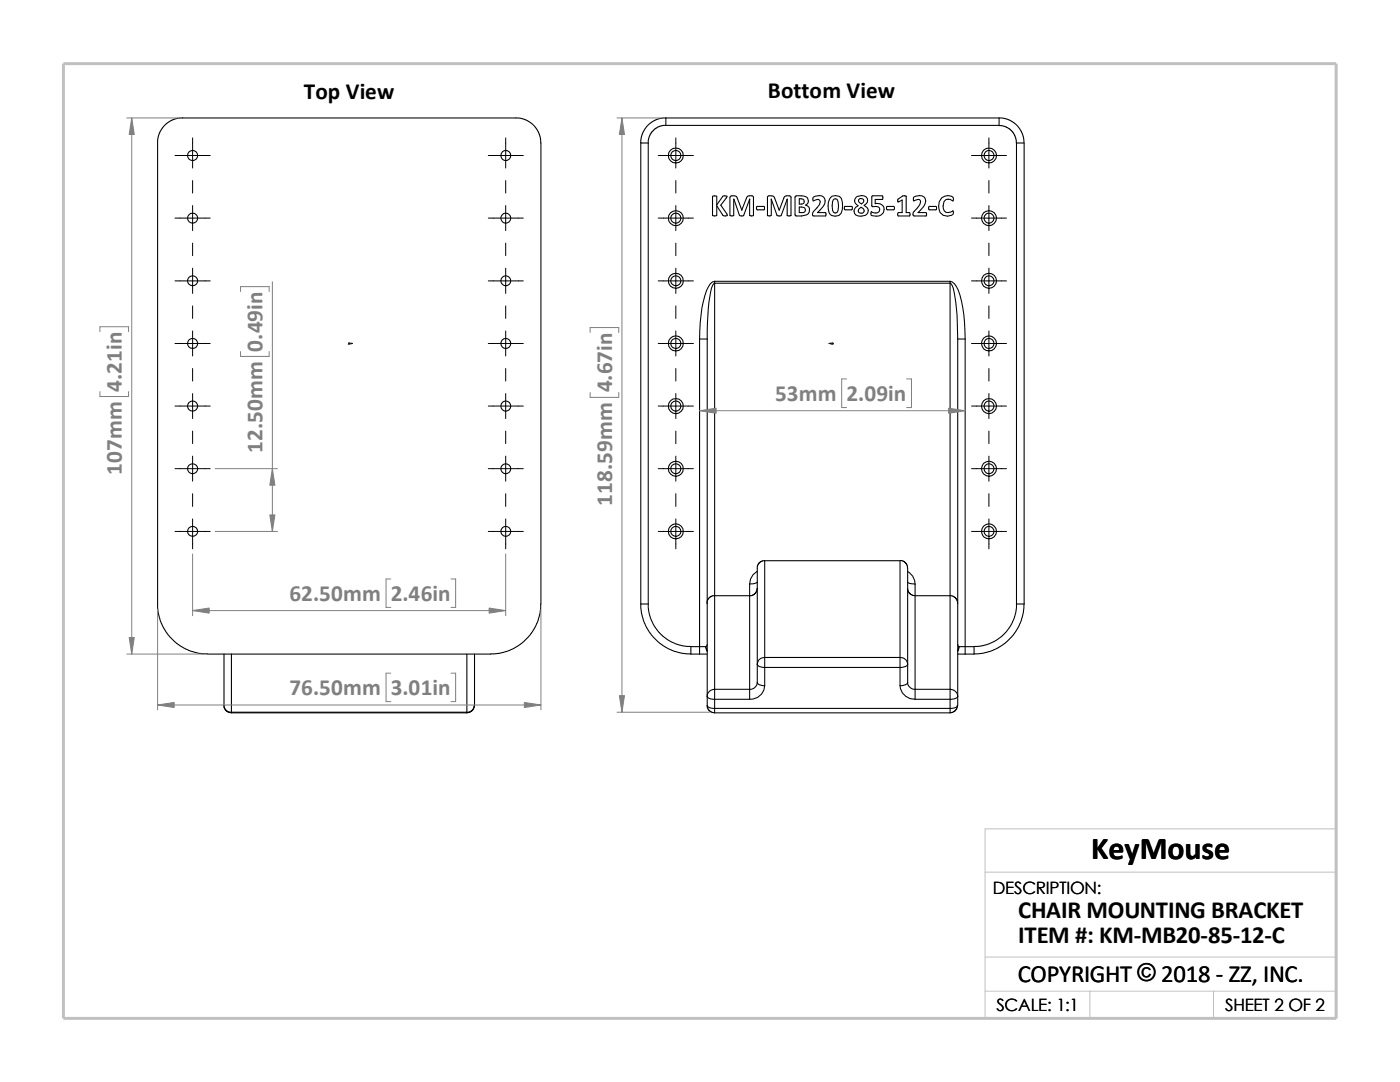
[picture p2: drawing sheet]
<svg xmlns="http://www.w3.org/2000/svg" width="279mm" height="216mm" viewBox="0 0 279 216" stroke-linecap="round" stroke-linejoin="round" font-family="sans-serif">
<path d="M196.6 174h70.1M196.6 197.8h70.1M196.6 191h70.1M217.5 197.8v5.4M242.2 197.8v5.4M26.8 203.2h239.9v-37.8h-70.1v37.8" fill="none" stroke="#c0c0c0" stroke-width=".2"/>
<path d="M12.7 12.7h254v190.5h-254z" fill="none" stroke="#c0c0c0" stroke-width=".59"/>
<g fill="none" stroke="#000" stroke-width=".21">
<path d="M31.5 28.5l.2-1.6 .9-1.7 1.5-1.1 1.7-.6h67.7l1.8 .6 1.4 1.1 1 1.7 .2 1.6v92M31.5 28.5v92.9l.4 2.3 .7 1.5 .9 1.5 1.4 1.4 1.8 1.2 1.6 .7 1.5 .4 1.6 .1M127.9 28.5v92M127.9 28.5h1.5M129.4 28.5v92M132.9 23.5l-.9 .1-1.1 .3-1.1 .7-.7 .6-1 1.7-.2 1.6M132.9 23.5h66.5M132.9 25h-.6l-.9 .3-1.1 .8-.8 1.3-.1 1.1M132.9 23.5v1.5M142.2 39.2l.4-.1 .4 .1v1.7l1.3-1.8 .8 .1-1.3 1.7 1.3 1.8v.4h-.7l-1.4-2v1.9l-.4 .1-.4-.1zM149.6 39.8v3.2l.7 .1 .1-3.8-.3-.2a.98 .98 0 0 0-1 .2l-1.1 2.6M149.6 39.8l-1.2 3.2-.1 .1-.7-.1-1.2-3.2v3.2l-.6 .1-.1-3.7 .1-.2 .7-.1 .5 .1 1 2.7"/>
<path d="M149.6 39.8h.1M153.9 39.8v3.2l-.7 .1v-3.9l.8-.1 .4 .1 1.1 2.7 1-2.6a1.09 1.09 0 0 1 1.3-.1v3.9l-.7-.1v-3.2M153.9 39.8l1.2 3.2 .4 .1 .4-.1 1.2-3.2M153.9 39.8h.1M157.1 39.8h.1M158.7 39.2l.2-.1a2.31 2.31 0 0 1 2.3 .5 .91 .91 0 0 1-.4 1.3 1.01 1.01 0 0 1 .8 .9 1.01 1.01 0 0 1-.6 1.1l-1 .2-1.3-.1zM159.5 39.7l.8 .1 .1 .1a.53 .53 0 0 1 0 .6 .53 .53 0 0 1-.5 .2h-.4zM162.3 39.3a1.63 1.63 0 0 1 2.3 .4 2.04 2.04 0 0 1-1 2.3l-.4 .4h1.5l.1 .2v.5l-2.6-.1v-.6l1.3-1.5 .2-.6a.49 .49 0 0 0-.5-.5l-.9 .3-.1-.6zM165.8 39.4a1.34 1.34 0 0 1 1.5-.3 1.34 1.34 0 0 1 .8 1.2 2.73 2.73 0 0 1-.7 2.7 1.38 1.38 0 0 1-2.1-1.2 2.85 2.85 0 0 1 .5-2.4zM166.3 39.8a.51 .51 0 0 1 .8 0 2.74 2.74 0 0 1-.2 2.7l-.6-.2a3.2 3.2 0 0 1 0-2.5zM170.8 39.4a1.61 1.61 0 0 1 2.3 .2 1.06 1.06 0 0 1-.6 1.4l.6 .4a1.01 1.01 0 0 1-.4 1.6 1.71 1.71 0 0 1-2.2-.5 1.13 1.13 0 0 1 .7-1.4l-.5-.5a.94 .94 0 0 1 .1-1.2zM171.4 39.8a.58 .58 0 0 1 1 .3l-.1 .3-.4 .3-.5-.4-.1-.3z"/>
<path d="M174 39.1h2.1v.7h-1.4v.8a1.32 1.32 0 0 1 1.8 1.1 1.32 1.32 0 0 1-1.6 1.4h-.7a.51 .51 0 0 1-.3-.9 .93 .93 0 0 0 1.1 .3 .93 .93 0 0 0 .6-.9l-.3-.3-1.3-.2zM179.2 39.8l1-.7h.6v3.3l.8 .1v.6h-2.4v-.5l.1-.2h.7v-2.5l-.8 .4zM182.4 39.3a1.41 1.41 0 0 1 2.3 .8 3.6 3.6 0 0 1-1.5 2.3h1.6l.1 .6-.1 .1h-2.3l-.3-.1v-.6a5.1 5.1 0 0 0 1.5-2.1 .44 .44 0 0 0-.5-.5l-.8 .3zM187.9 39.5a1.62 1.62 0 0 1 2.3 0v.6a1.15 1.15 0 0 0-1.8 .2 1.64 1.64 0 0 0 .4 2.1h.4l1-.3v.5a1.72 1.72 0 0 1-2 .4 1.72 1.72 0 0 1-.9-1.9l.2-.8zM199.4 23.5v1.5h-66.5M199.4 23.5l.9 .1 1 .3 .8 .4 .9 .8 1 1.5 .3 1v.9M199.4 25.1l1.3 .2 1.1 .7 .7 1 .4 1.5M202.9 28.5v92M202.9 28.5h1.5v92M142.6 56.1v.4M142.6 56.5v62.4M142.6 56.5h47"/>
<path d="M142.6 56.1h47M142.6 56.1a2.3 2.3 0 0 0-1.6 1.9l-.3 1a33.4 33.4 0 0 0-1.1 8.6M142.6 56.5a2.22 2.22 0 0 0-.8 1.8l-.4 3.3-.3 6M148 41.9h.1M151 41.3l1.5-.1 .1 .5-.2 .2h-1.3zM159.5 41.3a.89 .89 0 0 1 1.2 .4 .52 .52 0 0 1-.1 .5 .52 .52 0 0 1-.5 .2h-.6zM168.6 41.2h1.4l.1 .5-.1 .2h-1.3l-.2-.4zM171.4 41.7l.4-.3 .6 .4a.52 .52 0 0 1-.3 .7h-.6a.52 .52 0 0 1-.1-.8zM177 41.2h1.4a.42 .42 0 0 1 0 .7l-1.4-.1zM185.4 41.2h1.4l.1 .5-.1 .2h-1.3l-.2-.2zM189.6 56.5a2.22 2.22 0 0 1 .8 1.8l.6 4.7 .1 4.6M189.6 56.1a2.42 2.42 0 0 1 1.7 1.9l.6 2.1 .5 2.8 .2 4.7"/>
<path d="M189.6 56.1v.4M189.6 56.5v62.4M139.6 67.6v61.4M139.6 67.6h1.5M141.1 67.6v71.3M191.1 67.6h1.5M191.1 67.6v52.8M192.6 67.6v61.4M142.6 118.9l-.6 .1-.5 .3-.3 .5-.1 .6M142.6 118.9v18.6M142.6 118.9h7M149.6 116.5v2.4"/>
<path d="M149.6 118.9v18.6M151.1 114a2.85 2.85 0 0 0-1.5 2.5M151.1 117.4l-.1 .6-.4 .5-1 .4M151.1 116.1a1.83 1.83 0 0 1-1.5 .4M152.6 111.9h-.4l-.6 .3-.5 .8v19.5M152.6 111.9v19.3M152.6 111.9h27v19.3M179.6 111.8l.6 .1 .4 .3 .4 .5 .1 .7v19.1M181.1 117.4l.1 .5 .3 .5 .4 .3 .7 .2M181.1 116.1a1.63 1.63 0 0 0 1.5 .4M181.1 114a2.82 2.82 0 0 1 1.5 2.5M182.6 118.9h7"/>
<path d="M182.6 116.5v2.4M182.6 118.9v18.6M189.6 118.9v18.6M189.6 118.9l.6 .1 .4 .3 .4 .5 .1 .6M44.7 130.5v10.3M46.2 130.5v11.6M93.2 130.5v11.6M94.7 130.5v10.3a1.45 1.45 0 0 1-1.5 1.3M107.9 120.5l-.1 1.6-.4 1.6-.6 1.5-1 1.5-1.7 1.7-1.4 .9-1.6 .7-1.6 .4-1.5 .1h-56.6M127.9 120.5h1.5M127.9 120.5l.1 1.8 .6 2 .9 1.8 1.1 1.2 1.7 1.5 1.7 1 2 .5 1.9 .2M129.4 120.5l.1 1.5 .4 1.5 .7 1.5 1.2 1.5 1.6 1.3 1.5 .7 1.5 .4 1.5 .1"/>
<path d="M137.9 130.5h1.7M139.6 129h1.2M139.6 130.5h1.5M139.6 129h-1.7v1.5M139.6 129v1.5M140.8 129l.3 .8M140.8 129l.3 1M141.1 138.9a1.36 1.36 0 0 0 1.5 .6M141.1 128.6l-.3 .4M141.1 138.9v1.9M142.6 137.5v2M142.6 139.5v1.9"/>
<path d="M142.6 139.5h7M142.6 137.5h7M142.6 137.5a1.45 1.45 0 0 0-1.5 1.4M149.6 137.5v2M151.1 132.5a1.29 1.29 0 0 0 1.5 .7M151.1 136.2a1.29 1.29 0 0 0 1.5 .6M151.1 136.2a1.44 1.44 0 0 1-1.5 1.3M151.1 132.5v3.7M152.6 131.2v2M152.6 136.8a2.8 2.8 0 0 1-3 2.7M152.6 133.2h27M152.6 131.2h27"/>
<path d="M152.6 133.2v3.6M152.6 131.2a1.38 1.38 0 0 0-1.5 1.3M179.6 131.2v2M179.6 131.2a1.45 1.45 0 0 1 1.5 1.3M179.6 136.8a2.84 2.84 0 0 0 3 2.7M179.6 133.2v3.6M181.1 132.5a1.41 1.41 0 0 1-1.5 .7M181.1 136.2a1.41 1.41 0 0 1-1.5 .6M181.1 136.2a1.37 1.37 0 0 0 1.5 1.3M181.1 132.5v3.7M182.6 139.5h7M182.6 137.5h7"/>
<path d="M182.6 137.5v2M189.6 137.5v2M189.6 137.5a1.53 1.53 0 0 1 1.5 1.4M189.6 139.5v1.9M191.1 138.9v1.9a1.49 1.49 0 0 1-1.5 .6M191.1 128.6l.3 .4M191.1 130.5h1.5M191.1 138.9a1.49 1.49 0 0 1-1.5 .6M191.1 120.4v18.5M191.4 129l-.3 .8M191.4 129l-.3 1M191.4 129h1.2"/>
<path d="M192.6 129h1.8M192.6 129v1.5M194.4 129v1.5h-1.8M202.9 120.5l-.1 1.5-.4 1.5-.8 1.5-1.2 1.5-1.6 1.3-1.4 .7-1.6 .4-1.4 .1M202.9 120.5h1.5M204.4 120.5l-.2 1.8-.6 2-1.3 2.4-1.4 1.4-1.8 1.2-1.6 .7-1.5 .4-1.6 .1M44.7 140.8l.1 .6 .4 .5 1 .3M44.7 140.8a1.38 1.38 0 0 0 1.5 1.3M46.2 142.1v.1M46.2 142.2h47M46.2 142.1h47M93.2 142.1v.1"/>
<path d="M94.7 140.8l-.4 .9-.4 .4-.7 .1M141.1 140.8a1.36 1.36 0 0 0 1.5 .6M141.1 140.8l.2 .6 .3 .5 1 .3M142.6 141.4v.8M142.6 142.2h47M142.6 141.4h47M189.6 141.4v.8M191.1 140.8l-.3 .9-.5 .4-.7 .1"/>
<circle cx="38.4" cy="31" r="1.01"/>
<circle cx="100.9" cy="31" r="1"/>
<circle cx="134.9" cy="31" r="1.5"/>
<circle cx="134.9" cy="31" r="1.01"/>
<circle cx="197.4" cy="31" r="1"/>
<circle cx="197.4" cy="31" r="1.49"/>
<circle cx="38.4" cy="56" r="1"/>
<circle cx="38.4" cy="43.5" r="1"/>
<circle cx="100.9" cy="56" r=".99"/>
<circle cx="100.9" cy="43.5" r=".99"/>
<circle cx="134.9" cy="56" r="1"/>
<circle cx="134.9" cy="43.5" r="1.51"/>
<circle cx="134.9" cy="56" r="1.51"/>
<circle cx="134.9" cy="43.5" r="1"/>
<circle cx="197.4" cy="56" r=".99"/>
<circle cx="197.4" cy="43.5" r=".99"/>
<circle cx="197.4" cy="43.5" r="1.5"/>
<circle cx="197.4" cy="56" r="1.5"/>
<circle cx="38.4" cy="68.5" r="1"/>
<circle cx="100.9" cy="68.5" r=".99"/>
<circle cx="134.9" cy="68.5" r="1.5"/>
<circle cx="134.9" cy="68.5" r="1"/>
<circle cx="197.4" cy="68.5" r="1.49"/>
<circle cx="197.4" cy="68.5" r=".99"/>
<circle cx="38.4" cy="81" r="1.01"/>
<circle cx="38.4" cy="93.5" r="1"/>
<circle cx="100.9" cy="81" r="1"/>
<circle cx="100.9" cy="93.5" r=".99"/>
<circle cx="134.9" cy="81" r="1.01"/>
<circle cx="134.9" cy="93.5" r="1.51"/>
<circle cx="134.9" cy="81" r="1.51"/>
<circle cx="134.9" cy="93.5" r="1"/>
<circle cx="197.4" cy="81" r="1"/>
<circle cx="197.4" cy="93.5" r=".99"/>
<circle cx="197.4" cy="93.5" r="1.5"/>
<circle cx="197.4" cy="81.1" r="1.5"/>
<circle cx="38.4" cy="106" r="1"/>
<circle cx="100.9" cy="106" r=".99"/>
<circle cx="134.9" cy="106" r="1.5"/>
<circle cx="134.9" cy="106" r="1"/>
<circle cx="197.4" cy="106" r="1.49"/>
<circle cx="197.4" cy="106" r=".99"/>
</g>
<g fill="#00f" stroke="#00f" stroke-width=".2">
<path d="M70 68.5h.4l-.4 .1z"/>
<path d="M165.4 68.5h.4v.1z"/>
</g>
<path d="M69.6 68.5h.8M69.6 68.4l.2 .3M69.7 68.5h.1M69.7 68.4v.3M69.8 68.4l-.3 .3M165.4 68.5h.9M166 68.4l.3 .3M166.1 68.5h.1M166.1 68.4v.3M166.2 68.4l-.3 .3" fill="none" stroke="#00f" stroke-width=".2"/>
<g fill="none" stroke="#000" stroke-width=".2">
<path d="M34.9 31h7.1M38.4 27.5v6M38.4 36v2.5M97.5 31h6.9M100.9 27.5v6M100.9 36v2.5M131.4 31h7M134.9 27.5v6M134.9 36v2.5M193.9 31h7M197.4 27.5v6M197.4 36v2.5"/>
<path d="M34.9 56h7.1M34.9 43.5h7.1M38.4 41v5M38.4 48.5v2.5M38.4 53.5v5M97.5 56h6.9M97.5 43.5h6.9M100.9 41v5M100.9 48.5v2.5M100.9 53.5v5M131.4 56h7M131.4 43.5h7"/>
<path d="M134.9 41v5M134.9 48.5v2.5M134.9 53.5v5M193.9 56h7M193.9 43.5h7M197.4 41v5M197.4 48.5v2.5M197.4 53.5v5M34.9 68.5h7.1M38.4 61v2.5M38.4 66v5M38.4 73.5v2.5"/>
<path d="M38.4 78.5v5M97.5 68.5h6.9M100.9 61v2.5M100.9 66v5M100.9 73.5v2.5M100.9 78.5v5M131.4 68.5h7M134.9 61v2.5M134.9 66v5M134.9 73.5v2.5M134.9 78.5v5M193.9 68.5h7"/>
<path d="M197.4 61v2.5M197.4 66v5M197.4 73.5v2.5M197.4 78.5v5M34.9 93.5h7.1M34.9 81h7.1M38.4 86v2.5M38.4 91v5M38.4 98.5v2.5M97.5 93.5h6.9M97.5 81h6.9M100.9 86v2.5"/>
<path d="M100.9 91v5M100.9 98.5v2.5M131.4 93.5h7M131.4 81h7M134.9 86v2.5M134.9 91v5M134.9 98.5v2.5M193.9 93.5h7M193.9 81h7M197.4 86v2.5M197.4 91v5M197.4 98.5v2.5"/>
<path d="M34.9 106h7.1M38.4 103.5v6M97.5 106h6.9M100.9 103.5v6M131.4 106h7M134.9 103.5v6M193.9 106h7M197.4 103.5v6"/>
</g>
<g fill="none" stroke="#808080" stroke-width=".2">
<path d="M25.3 23.5h10.1M26.3 23.5v107M123.1 23.5h8.8M124.1 23.5v118.6M48 58.2v-1h5.7v1M54.4 56.2v49.8M19.9 66.2v-1h5.8v1M19.9 78.1v1h5.8v-1M48 70.1v1h5.7v-1M117.8 66.3v-.9h5.7v.9M117.8 78.3v1h5.7v-1M169 75.6h-1v5.7h1"/>
<path d="M180.9 75.6h1v5.7h-1M42.9 93.5h12.5M139.6 82h53M38.4 110.5v12.4M42.9 106h12.5M78 115.5h-1v5.7h1M90 115.5h.9v5.7h-.9M100.9 110.5v12.4M25.3 130.5h15.1M31.5 121.5v20.1M38.4 121.8h62.5M78 134.3h-1v5.7h1"/>
<path d="M90 134.3h.9v5.7h-.9M107.9 121.5v20.1M31.5 140.7h76.4M123.1 142.1h18.5"/>
</g>
<g fill="#808080" stroke="#808080" stroke-width=".2">
<path d="M139.6 82l3.3-.6v1.1z"/>
<path d="M189.3 81.4l3.3 .6-3.3 .5z"/>
<path d="M123.6 138.8h1l-.5 3.3z"/>
<path d="M124.1 23.5l.5 3.3h-1z"/>
<path d="M26.3 23.5l.5 3.3h-1z"/>
<path d="M25.8 127.2h1l-.5 3.3z"/>
<path d="M31.5 140.7l3.3-.5v1z"/>
<path d="M104.6 140.2l3.3 .5-3.3 .5z"/>
<path d="M38.4 121.8l3.3-.5v1z"/>
<path d="M97.6 121.3l3.3 .5-3.3 .5z"/>
<path d="M54.4 93.5l.5 3.3h-1.1z"/>
<path d="M53.8 102.7h1.1l-.5 3.3z"/>
</g>
<text font-size="6.4" x="217.8" y="171.4">KeyMouse</text>
<g font-size="4.9">
<text x="203.2" y="183.2">CHAIR MOUNTING BRACKET</text>
<text x="203.2" y="188.1">ITEM #: KM-MB20-85-12-C</text>
<text x="203.1" y="195.9">COPYRIGHT © 2018 - ZZ, INC.</text>
</g>
<g font-size="4.6">
<text x="60.6" y="19.7">Top View</text>
<text x="153.2" y="19.6">Bottom View</text>
</g>
<g font-size="4.6" fill="#808080">
<text x="52.4" y="70.1" transform="rotate(-90 52.4 70.1)">0.49in</text>
<text x="24.3" y="78.1" transform="rotate(-90 24.3 78.1)">4.21in</text>
<text x="122.2" y="78.3" transform="rotate(-90 122.2 78.3)">4.67in</text>
<text x="154.7" y="80.1">53mm</text>
<text x="169" y="80.1">2.09in</text>
<text x="24.3" y="94.8" transform="rotate(-90 24.3 94.8)">107mm</text>
<text x="52.4" y="90.4" transform="rotate(-90 52.4 90.4)">12.50mm</text>
<text x="122.2" y="100.9" transform="rotate(-90 122.2 100.9)">118.59mm</text>
<text x="57.7" y="120">62.50mm</text>
<text x="78" y="120">2.46in</text>
<text x="57.7" y="138.8">76.50mm</text>
<text x="78" y="138.8">3.01in</text>
</g>
<g font-size="3.4">
<text x="198.2" y="178.5">DESCRIPTION:</text>
<text x="198.8" y="201.7">SCALE: 1:1</text>
<text x="244.5" y="201.7">SHEET 2 OF 2</text>
</g>
</svg>
